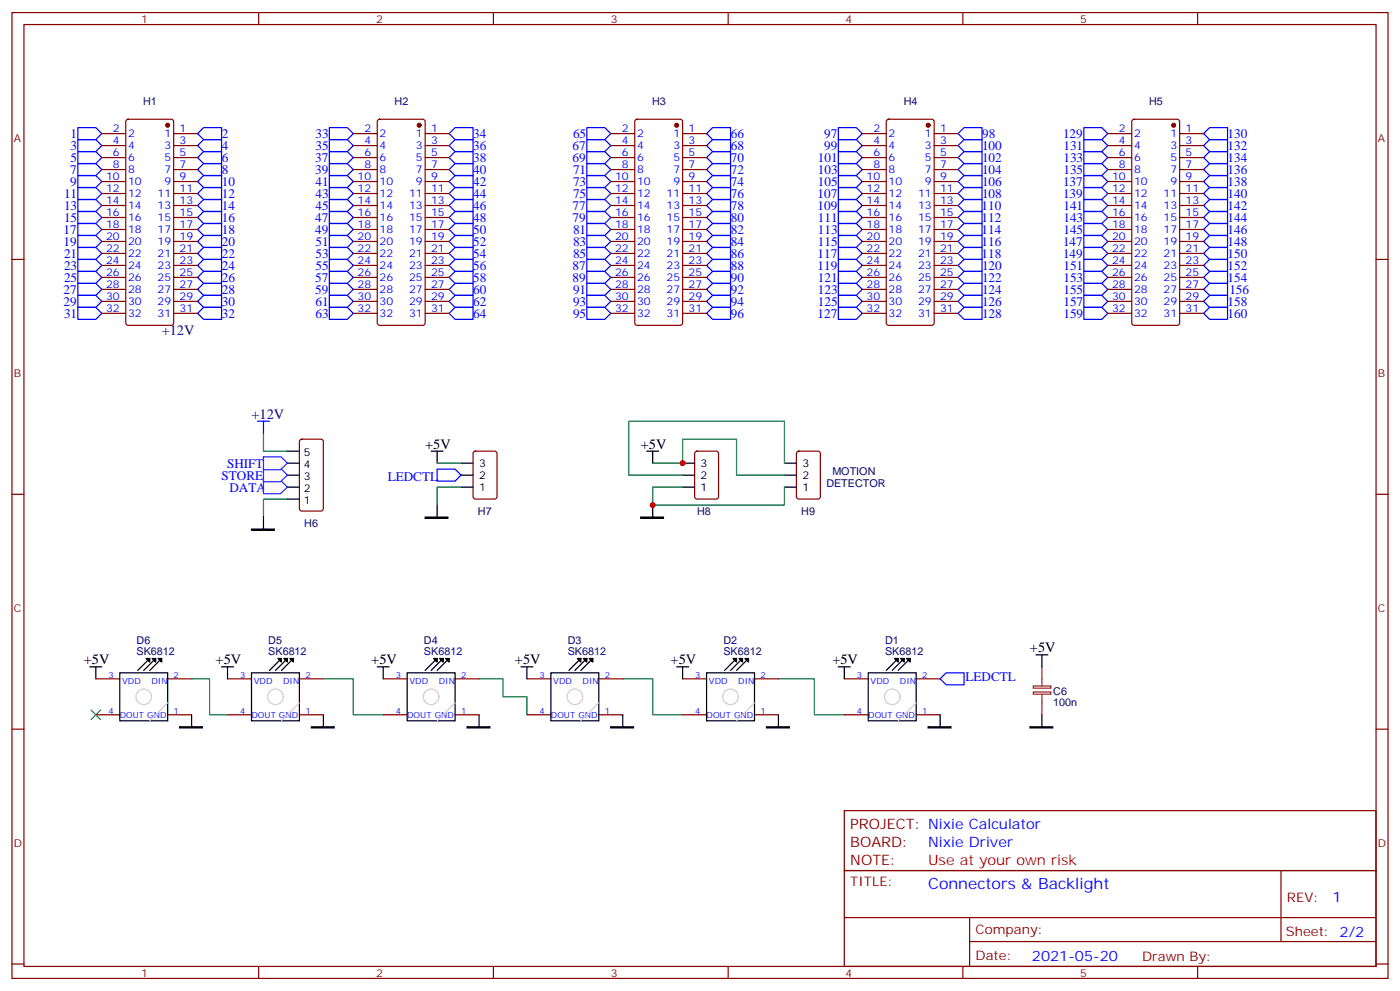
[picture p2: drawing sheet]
<svg xmlns="http://www.w3.org/2000/svg" width="412mm" height="292mm" viewBox="0 0 412 292" stroke-linecap="round" stroke-linejoin="round" font-family="sans-serif">
<g fill="none" stroke="#870000" stroke-width=".35">
<path d="M3.5 3.7h405.4v284.3h-405.4zM7.1 7.2h398.2v277.3h-398.2zM76.2 3.7v3.5M145.3 3.7v3.5M214.5 3.7v3.5M283.6 3.7v3.5M352.8 3.7v3.5M3.5 76.4h3.6M405.3 76.4h3.6M3.5 145.5h3.6M405.3 145.5h3.6M3.5 214.7h3.6"/>
<path d="M405.3 214.7h3.6M248.7 256.3h156.6v28.2h-156.6zM377.3 256.3v20.9M248.7 270.1h156.5M285.6 277.2h119.6M285.6 270.1v14.2M3.5 283.8h3.6M76.2 284.5v3.5M145.3 284.5v3.5M214.5 284.5v3.5M283.6 284.5v3.5M352.8 284.5v3.5"/>
<path d="M405.3 283.8h3.6"/>
</g>
<g fill="none" stroke="#00f" stroke-width=".35">
<path d="M22.9 37.6h5.3l1.8 1.7-1.8 1.8h-5.3zM58.2 39.3l1.8-1.7h5.3v3.5h-5.3zM97 37.6h5.3l1.8 1.7-1.8 1.8h-5.3zM132.3 39.3l1.8-1.7h5.2v3.5h-5.2zM172.9 37.6h5.3l1.7 1.7-1.7 1.8h-5.3zM208.1 39.3l1.8-1.7h5.3v3.5h-5.3zM246.9 37.6h5.3l1.8 1.7-1.8 1.8h-5.3zM282.2 39.3l1.8-1.7h5.3v3.5h-5.3zM319.3 37.6h5.3l1.7 1.7-1.7 1.8h-5.3zM354.5 39.3l1.8-1.7h5.3v3.5h-5.3zM22.9 58.7h5.3l1.8 1.8-1.8 1.8h-5.3zM22.9 55.2h5.3l1.8 1.8-1.8 1.7h-5.3z"/>
<path d="M22.9 51.7h5.3l1.8 1.7-1.8 1.8h-5.3zM22.9 48.2h5.3l1.8 1.7-1.8 1.8h-5.3zM22.9 44.6h5.3l1.8 1.8-1.8 1.8h-5.3zM22.9 41.1h5.3l1.8 1.8-1.8 1.7h-5.3zM58.2 57l1.8-1.8h5.3v3.5h-5.3zM58.2 53.4l1.8-1.7h5.3v3.5h-5.3zM58.2 49.9l1.8-1.7h5.3v3.5h-5.3zM58.2 46.4l1.8-1.8h5.3v3.6h-5.3zM58.2 42.9l1.8-1.8h5.3v3.5h-5.3zM97 58.7h5.3l1.8 1.8-1.8 1.8h-5.3zM97 55.2h5.3l1.8 1.8-1.8 1.7h-5.3zM97 51.7h5.3l1.8 1.7-1.8 1.8h-5.3z"/>
<path d="M97 48.2h5.3l1.8 1.7-1.8 1.8h-5.3zM97 44.6h5.3l1.8 1.8-1.8 1.8h-5.3zM97 41.1h5.3l1.8 1.8-1.8 1.7h-5.3zM132.3 57l1.8-1.8h5.2v3.5h-5.2zM132.3 53.4l1.8-1.7h5.2v3.5h-5.2zM132.3 49.9l1.8-1.7h5.2v3.5h-5.2zM132.3 46.4l1.8-1.8h5.2v3.6h-5.2zM132.3 42.9l1.8-1.8h5.2v3.5h-5.2zM172.9 58.7h5.3l1.7 1.8-1.7 1.8h-5.3zM172.9 55.2h5.3l1.7 1.8-1.7 1.7h-5.3zM172.9 51.7h5.3l1.7 1.7-1.7 1.8h-5.3zM172.9 48.2h5.3l1.7 1.7-1.7 1.8h-5.3z"/>
<path d="M172.9 44.6h5.3l1.7 1.8-1.7 1.8h-5.3zM172.9 41.1h5.3l1.7 1.8-1.7 1.7h-5.3zM208.1 57l1.8-1.8h5.3v3.5h-5.3zM208.1 53.4l1.8-1.7h5.3v3.5h-5.3zM208.1 49.9l1.8-1.7h5.3v3.5h-5.3zM208.1 46.4l1.8-1.8h5.3v3.6h-5.3zM208.1 42.9l1.8-1.8h5.3v3.5h-5.3zM246.9 58.7h5.3l1.8 1.8-1.8 1.8h-5.3zM246.9 55.2h5.3l1.8 1.8-1.8 1.7h-5.3zM246.9 51.7h5.3l1.8 1.7-1.8 1.8h-5.3zM246.9 48.2h5.3l1.8 1.7-1.8 1.8h-5.3zM246.9 44.6h5.3l1.8 1.8-1.8 1.8h-5.3z"/>
<path d="M246.9 41.1h5.3l1.8 1.8-1.8 1.7h-5.3zM282.2 57l1.8-1.8h5.3v3.5h-5.3zM282.2 53.4l1.8-1.7h5.3v3.5h-5.3zM282.2 49.9l1.8-1.7h5.3v3.5h-5.3zM282.2 46.4l1.8-1.8h5.3v3.6h-5.3zM282.2 42.9l1.8-1.8h5.3v3.5h-5.3zM319.3 58.7h5.3l1.7 1.8-1.7 1.8h-5.3zM319.3 55.2h5.3l1.7 1.8-1.7 1.7h-5.3zM319.3 51.7h5.3l1.7 1.7-1.7 1.8h-5.3zM319.3 48.2h5.3l1.7 1.7-1.7 1.8h-5.3zM319.3 44.6h5.3l1.7 1.8-1.7 1.8h-5.3zM319.3 41.1h5.3l1.7 1.8-1.7 1.7h-5.3z"/>
<path d="M354.5 57l1.8-1.8h5.3v3.5h-5.3zM354.5 53.4l1.8-1.7h5.3v3.5h-5.3zM354.5 49.9l1.8-1.7h5.3v3.5h-5.3zM354.5 46.4l1.8-1.8h5.3v3.6h-5.3zM354.5 42.9l1.8-1.8h5.3v3.5h-5.3zM22.9 79.9h5.3l1.8 1.8-1.8 1.7h-5.3zM22.9 76.4h5.3l1.8 1.7-1.8 1.8h-5.3zM22.9 72.8h5.3l1.8 1.8-1.8 1.8h-5.3zM22.9 69.3h5.3l1.8 1.8-1.8 1.7h-5.3zM22.9 65.8h5.3l1.8 1.8-1.8 1.7h-5.3zM22.9 62.3h5.3l1.8 1.7-1.8 1.8h-5.3zM58.2 78.1l1.8-1.7h5.3v3.5h-5.3z"/>
<path d="M58.2 74.6l1.8-1.8h5.3v3.6h-5.3zM58.2 71.1l1.8-1.8h5.3v3.5h-5.3zM58.2 67.6l1.8-1.8h5.3v3.5h-5.3zM58.2 64l1.8-1.7h5.3v3.5h-5.3zM58.2 60.5l1.8-1.8h5.3v3.6h-5.3zM97 79.9h5.3l1.8 1.8-1.8 1.7h-5.3zM97 76.4h5.3l1.8 1.7-1.8 1.8h-5.3zM97 72.8h5.3l1.8 1.8-1.8 1.8h-5.3zM97 69.3h5.3l1.8 1.8-1.8 1.7h-5.3zM97 65.8h5.3l1.8 1.8-1.8 1.7h-5.3zM97 62.3h5.3l1.8 1.7-1.8 1.8h-5.3zM132.3 78.1l1.8-1.7h5.2v3.5h-5.2z"/>
<path d="M132.3 74.6l1.8-1.8h5.2v3.6h-5.2zM132.3 67.6l1.8-1.8h5.2v3.5h-5.2zM132.3 64l1.8-1.7h5.2v3.5h-5.2zM132.3 60.5l1.8-1.8h5.2v3.6h-5.2zM134.1 69.3h5.2v3.5h-5.2l-1.8-1.7zM172.9 79.9h5.3l1.7 1.8-1.7 1.7h-5.3zM172.9 76.4h5.3l1.7 1.7-1.7 1.8h-5.3zM172.9 72.8h5.3l1.7 1.8-1.7 1.8h-5.3zM172.9 69.3h5.3l1.7 1.8-1.7 1.7h-5.3zM172.9 65.8h5.3l1.7 1.8-1.7 1.7h-5.3zM172.9 62.3h5.3l1.7 1.7-1.7 1.8h-5.3zM208.1 78.1l1.8-1.7h5.3v3.5h-5.3z"/>
<path d="M208.1 74.6l1.8-1.8h5.3v3.6h-5.3zM208.1 71.1l1.8-1.8h5.3v3.5h-5.3zM208.1 67.6l1.8-1.8h5.3v3.5h-5.3zM208.1 64l1.8-1.7h5.3v3.5h-5.3zM208.1 60.5l1.8-1.8h5.3v3.6h-5.3zM246.9 79.9h5.3l1.8 1.8-1.8 1.7h-5.3zM246.9 76.4h5.3l1.8 1.7-1.8 1.8h-5.3zM246.9 72.8h5.3l1.8 1.8-1.8 1.8h-5.3zM246.9 69.3h5.3l1.8 1.8-1.8 1.7h-5.3zM246.9 65.8h5.3l1.8 1.8-1.8 1.7h-5.3zM246.9 62.3h5.3l1.8 1.7-1.8 1.8h-5.3zM282.2 78.1l1.8-1.7h5.3v3.5h-5.3z"/>
<path d="M282.2 74.6l1.8-1.8h5.3v3.6h-5.3zM282.2 71.1l1.8-1.8h5.3v3.5h-5.3zM282.2 67.6l1.8-1.8h5.3v3.5h-5.3zM282.2 64l1.8-1.7h5.3v3.5h-5.3zM282.2 60.5l1.8-1.8h5.3v3.6h-5.3zM319.3 79.9h5.3l1.7 1.8-1.7 1.7h-5.3zM319.3 76.4h5.3l1.7 1.7-1.7 1.8h-5.3zM319.3 72.8h5.3l1.7 1.8-1.7 1.8h-5.3zM319.3 69.3h5.3l1.7 1.8-1.7 1.7h-5.3zM319.3 65.8h5.3l1.7 1.8-1.7 1.7h-5.3zM319.3 62.3h5.3l1.7 1.7-1.7 1.8h-5.3zM354.5 78.1l1.8-1.7h5.3v3.5h-5.3z"/>
<path d="M354.5 74.6l1.8-1.8h5.3v3.6h-5.3zM354.5 71.1l1.8-1.8h5.3v3.5h-5.3zM354.5 67.6l1.8-1.8h5.3v3.5h-5.3zM354.5 64l1.8-1.7h5.3v3.5h-5.3zM354.5 60.5l1.8-1.8h5.3v3.6h-5.3zM22.9 90.5h5.3l1.8 1.8-1.8 1.7h-5.3zM22.9 87h5.3l1.8 1.7-1.8 1.8h-5.3zM22.9 83.4h5.3l1.8 1.8-1.8 1.8h-5.3zM58.2 92.3l1.8-1.8h5.3v3.5h-5.3zM58.2 85.2l1.8-1.8h5.3v3.6h-5.3zM58.2 81.7l1.8-1.8h5.3v3.5h-5.3zM60 87h5.3v3.5h-5.3l-1.8-1.8z"/>
<path d="M97 90.5h5.3l1.8 1.8-1.8 1.7h-5.3zM97 87h5.3l1.8 1.7-1.8 1.8h-5.3zM97 83.4h5.3l1.8 1.8-1.8 1.8h-5.3zM132.3 92.3l1.8-1.8h5.2v3.5h-5.2zM132.3 85.2l1.8-1.8h5.2v3.6h-5.2zM132.3 81.7l1.8-1.8h5.2v3.5h-5.2zM134.1 87h5.2v3.5h-5.2l-1.8-1.8zM172.9 90.5h5.3l1.7 1.8-1.7 1.7h-5.3zM172.9 87h5.3l1.7 1.7-1.7 1.8h-5.3zM172.9 83.4h5.3l1.7 1.8-1.7 1.8h-5.3zM208.1 92.3l1.8-1.8h5.3v3.5h-5.3zM208.1 88.7l1.8-1.7h5.3v3.5h-5.3z"/>
<path d="M208.1 85.2l1.8-1.8h5.3v3.6h-5.3zM208.1 81.7l1.8-1.8h5.3v3.5h-5.3zM246.9 90.5h5.3l1.8 1.8-1.8 1.7h-5.3zM246.9 87h5.3l1.8 1.7-1.8 1.8h-5.3zM246.9 83.4h5.3l1.8 1.8-1.8 1.8h-5.3zM282.2 92.3l1.8-1.8h5.3v3.5h-5.3zM282.2 88.7l1.8-1.7h5.3v3.5h-5.3zM282.2 85.2l1.8-1.8h5.3v3.6h-5.3zM282.2 81.7l1.8-1.8h5.3v3.5h-5.3zM319.3 83.4h5.3l1.7 1.8-1.7 1.8h-5.3zM354.5 81.7l1.8-1.8h5.3v3.5h-5.3z"/>
</g>
<g fill="#fff7f7" stroke="#420aff" stroke-width=".35">
<path d="M77.5 141.6h5.3l1.9 1.8-2.1 1.9h-5z"/>
<path d="M77.5 138h5.3l1.9 1.9-2.1 1.9h-5z"/>
<path d="M77.5 134.5h5.3l1.9 1.8-2.1 2h-5z"/>
</g>
<path d="M77.6 127.5v5.3h7.1M128.8 136.3h7M192.3 136.3h8.8v-7h15.9v10.6h14.1M231.1 136.3v-12.3h-45.9v15.9h15.9M84.7 146.9h-7.1v5.3M135.8 143.4h-7v5.3M201.1 143.4h-8.8v5.3h38.8v-5.3M56.4 199.8h5.3v10.6h5.3M95.2 199.8h8.9v10.6h8.8M141.1 199.8h7.1v5.3h7v5.3M183.4 199.8h8.9v10.6h8.8M229.3 199.8h10.6v10.6h8.8" fill="none" stroke="#008700" stroke-width=".35"/>
<path d="M74.1 155.8h6.7v.3h-6.7zM125.2 152.2h6.7v.4h-6.7zM188.7 152.2h6.7v.4h-6.7zM52.9 214h6.7v.3h-6.7zM91.7 214h6.7v.3h-6.7zM137.6 214h6.7v.3h-6.7zM179.9 214h6.7v.3h-6.7zM225.8 214h6.7v.3h-6.7zM273.4 214h6.7v.3h-6.7zM303.4 214h6.7v.3h-6.7z" fill="#000" stroke="#000" stroke-width=".35"/>
<g fill="none" stroke="#000" stroke-width=".35">
<path d="M84.7 136.3h3.5M84.7 139.9h3.5M84.7 132.8h3.5M127 132.8h3.5M128.8 132.8v3.5M135.8 136.3h3.5M135.8 139.9h3.5M190.5 132.8h3.5M192.3 132.8v3.5M201.1 136.3h3.5M201.1 139.9h3.5M231.1 136.3h3.5"/>
<path d="M231.1 139.9h3.5M77.6 152.2v3.6M84.7 143.4h3.5M84.7 146.9h3.5M128.8 148.7v3.5M135.8 143.4h3.5M192.3 148.7v3.5M201.1 143.4h3.5M231.1 143.4h3.5M26.5 196.3h3.5M28.2 196.3v3.5M35.3 198.1h14.1v14.1h-14.1z"/>
<path d="M43.4 193.9l.3 .7 .4-.7h-1.1l1.1 1v-1l-3.5 3.5M45.2 193.9l.3 .7 .4-.7h-1.1l1.1 1v-1l-3.6 3.5M46.9 193.9l.4 .7 .3-.7h-1l1 1v-1l-3.5 3.5M65.3 196.3h3.5M67 196.3v3.5M74.1 198.1h14.1v14.1h-14.1zM82.2 193.9l.3 .7 .4-.7h-1.1l1.1 1v-1l-3.5 3.5M84 193.9l.3 .7 .4-.7h-1.1l1.1 1v-1l-3.6 3.5M85.7 193.9l.4 .7 .3-.7h-1l1 1v-1l-3.5 3.5M111.1 196.3h3.6M112.9 196.3v3.5M119.9 198.1h14.2v14.1h-14.2z"/>
<path d="M128.1 193.9l.3 .7 .4-.7h-1.1l1.1 1v-1l-3.6 3.5M129.8 193.9l.4 .7 .3-.7h-1l1 1v-1l-3.5 3.5M131.6 193.9l.3 .7 .4-.7h-1.1l1.1 1v-1l-3.5 3.5M153.5 196.3h3.5M155.2 196.3v3.5M162.3 198.1h14.1v14.1h-14.1zM170.4 193.9l.3 .7 .4-.7h-1.1l1.1 1v-1l-3.5 3.5M172.2 193.9l.3 .7 .4-.7h-1.1l1.1 1v-1l-3.6 3.5M173.9 193.9l.4 .7 .3-.7h-1l1 1v-1l-3.5 3.5M199.3 196.3h3.5M201.1 196.3v3.5M208.1 198.1h14.1v14.1h-14.1z"/>
<path d="M216.3 193.9l.3 .7 .4-.7h-1.1l1.1 1v-1l-3.6 3.5M218 193.9l.4 .7 .3-.7h-1l1 1v-1l-3.5 3.5M219.8 193.9l.3 .7 .4-.7h-1.1l1.1 1v-1l-3.5 3.5M246.9 196.3h3.6M248.7 196.3v3.5M255.8 198.1h14.1v14.1h-14.1zM263.9 193.9l.3 .7 .4-.7h-1.1l1.1 1v-1l-3.5 3.5M265.6 193.9l.4 .7 .3-.7h-1l1 1v-1l-3.5 3.5M267.4 193.9l.4 .7 .3-.7h-1l1 1v-1l-3.5 3.5M305.2 192.8h3.5M306.9 192.8v3.5M56.4 210.4v3.6"/>
<path d="M95.2 210.4v3.6M141.1 210.4v3.6M183.4 210.4v3.6M229.3 210.4v3.6M276.9 210.4v3.6M306.9 210.4v3.6"/>
</g>
<path d="M319.3 87h5.3l1.7 1.7-1.7 1.8h-5.3zM319.3 90.5h5.3l1.7 1.8-1.7 1.7h-5.3zM354.5 85.2l1.8-1.8h5.3v3.6h-5.3zM354.5 88.7l1.8-1.7h5.3v3.5h-5.3zM354.5 92.3l1.8-1.8h5.3v3.5h-5.3zM75.8 124h3.6M77.6 124v3.5M128.8 138.1h5.3l1.7 1.8-1.7 1.7h-5.3zM278.7 198.1h5.3v3.5h-5.3l-1.8-1.8z" fill="none" stroke="#00f" stroke-width=".35"/>
<g fill="#870000" stroke="#870000" stroke-width=".35">
<circle cx="345.7" cy="36.9" r=".53"/>
<circle cx="273.4" cy="36.9" r=".53"/>
<circle cx="199.3" cy="36.9" r=".53"/>
<circle cx="49.4" cy="36.9" r=".53"/>
<circle cx="123.5" cy="36.9" r=".53"/>
</g>
<g fill="none" stroke="#870000" stroke-width=".35">
<path d="M30 39.3h7M37.3 35.3l.4-.2h12.7l.7 .4 .1 59.6-.3 .5-.5 .2h-12.7l-.5-.3-.2-.4v-59.3zM51.2 39.3h7M104.1 39.3h7M111.4 35.3l.4-.2h12.7l.7 .4v59.6l-.2 .5-.5 .2h-12.7l-.5-.3-.2-.4v-59.3zM125.2 39.3h7.1M179.9 39.3h7.1M187.2 35.3l.5-.2h12.7l.6 .4 .1 59.6-.3 .5-.4 .2h-12.7l-.5-.3-.2-.4v-59.3zM201.1 39.3h7M254 39.3h7.1M261.3 35.3l.5-.2h12.7l.6 .4 .1 59.6-.3 .5-.4 .2h-12.7l-.5-.3-.2-.4v-59.3zM275.2 39.3h7"/>
<path d="M326.3 39.3h7.1M333.6 35.3l.5-.2h12.7l.6 .4 .1 59.6-.2 .5-.5 .2h-12.7l-.5-.3-.2-.4v-59.3zM347.5 39.3h7M30 42.9h7M30 46.4h7M30 49.9h7M30 53.4h7M30 57h7M51.2 42.9h7M51.2 46.4h7M51.2 49.9h7M51.2 53.4h7"/>
<path d="M51.2 57h7M104.1 42.9h7M104.1 46.4h7M104.1 49.9h7M104.1 53.4h7M104.1 57h7M125.2 42.9h7.1M125.2 46.4h7.1M125.2 49.9h7.1M125.2 53.4h7.1M125.2 57h7.1M179.9 42.9h7.1"/>
<path d="M179.9 46.4h7.1M179.9 49.9h7.1M179.9 53.4h7.1M179.9 57h7.1M201.1 42.9h7M201.1 46.4h7M201.1 49.9h7M201.1 53.4h7M201.1 57h7M254 42.9h7.1M254 46.4h7.1M254 49.9h7.1"/>
<path d="M254 53.4h7.1M254 57h7.1M275.2 42.9h7M275.2 46.4h7M275.2 49.9h7M275.2 53.4h7M275.2 57h7M326.3 42.9h7.1M326.3 46.4h7.1M326.3 49.9h7.1M326.3 53.4h7.1M326.3 57h7.1"/>
<path d="M347.5 42.9h7M347.5 46.4h7M347.5 49.9h7M347.5 53.4h7M347.5 57h7M30 60.5h7M30 64h7M30 67.6h7M30 71.1h7M30 74.6h7M30 78.1h7M51.2 60.5h7"/>
<path d="M51.2 64h7M51.2 67.6h7M51.2 71.1h7M51.2 74.6h7M51.2 78.1h7M104.1 60.5h7M104.1 64h7M104.1 67.6h7M104.1 71.1h7M104.1 74.6h7M104.1 78.1h7M125.2 60.5h7.1"/>
<path d="M125.2 64h7.1M125.2 67.6h7.1M125.2 71.1h7.1M125.2 74.6h7.1M125.2 78.1h7.1M179.9 60.5h7.1M179.9 64h7.1M179.9 67.6h7.1M179.9 71.1h7.1M179.9 74.6h7.1M179.9 78.1h7.1M201.1 60.5h7"/>
<path d="M201.1 64h7M201.1 67.6h7M201.1 71.1h7M201.1 74.6h7M201.1 78.1h7M254 60.5h7.1M254 64h7.1M254 67.6h7.1M254 71.1h7.1M254 74.6h7.1M254 78.1h7.1M275.2 60.5h7"/>
<path d="M275.2 64h7M275.2 67.6h7M275.2 71.1h7M275.2 74.6h7M275.2 78.1h7M326.3 60.5h7.1M326.3 64h7.1M326.3 67.6h7.1M326.3 71.1h7.1M326.3 74.6h7.1M326.3 78.1h7.1M347.5 60.5h7"/>
<path d="M347.5 64h7M347.5 67.6h7M347.5 71.1h7M347.5 74.6h7M347.5 78.1h7M30 81.7h7M30 85.2h7M30 88.7h7M30 92.3h7M51.2 81.7h7M51.2 85.2h7M51.2 88.7h7"/>
<path d="M51.2 92.3h7M104.1 81.7h7M104.1 85.2h7M104.1 88.7h7M104.1 92.3h7M125.2 81.7h7.1M125.2 85.2h7.1M125.2 88.7h7.1M125.2 92.3h7.1M179.9 81.7h7.1M179.9 85.2h7.1M179.9 88.7h7.1"/>
<path d="M179.9 92.3h7.1M201.1 81.7h7M201.1 85.2h7M201.1 88.7h7M201.1 92.3h7M254 81.7h7.1M254 85.2h7.1M254 88.7h7.1M254 92.3h7.1M275.2 81.7h7M275.2 85.2h7M275.2 88.7h7"/>
<path d="M275.2 92.3h7M326.3 81.7h7.1M326.3 85.2h7.1M326.3 88.7h7.1M326.3 92.3h7.1M347.5 81.7h7M347.5 85.2h7M347.5 88.7h7M347.5 92.3h7M88.4 129.5l.5-.2h5.6l.7 .4v20.1l-.4 .6-5.9 .1-.7-.5v-20zM139.6 133l.5-.2h5.6l.6 .5 .1 12.9-.5 .7h-5.8l-.7-.4-.1-13zM204.8 133l.5-.2h5.7l.6 .5 .1 12.9-.5 .7h-5.9l-.6-.4-.1-13z"/>
<path d="M234.8 133l.5-.2h5.6l.7 .5 .1 12.9-.5 .7h-5.9l-.6-.4-.1-13zM28.2 199.8h7.1M49.4 199.8h7M67 199.8h7.1M88.2 199.8h7M112.9 199.8h7M134.1 199.8h7M155.2 199.8h7.1M176.4 199.8h7M201.1 199.8h7M222.2 199.8h7.1M248.7 199.8h7.1"/>
<path d="M269.9 199.8h7M28.2 210.4h7.1M49.4 210.4h7M67 210.4h7.1M88.2 210.4h7M112.9 210.4h7M134.1 210.4h7M155.2 210.4h7.1M176.4 210.4h7M201.1 210.4h7M222.2 210.4h7.1M248.7 210.4h7.1"/>
<path d="M269.9 210.4h7M248.7 238.7h156.6v17.6h-156.6z"/>
</g>
<g fill="none" stroke="#ccc" stroke-width=".35">
<path d="M49.4 206.9l-5.3 5.3M88.2 206.9l-5.3 5.3M134.1 206.9l-5.3 5.3M176.4 206.9l-5.3 5.3M222.2 206.9l-5.2 5.3M269.9 206.9l-5.3 5.3"/>
<circle cx="42.3" cy="205.1" r="2.29"/>
<circle cx="81.1" cy="205.1" r="2.29"/>
<circle cx="127" cy="205.1" r="2.29"/>
<circle cx="169.3" cy="205.1" r="2.29"/>
<circle cx="215.2" cy="205.1" r="2.29"/>
<circle cx="262.8" cy="205.1" r="2.29"/>
</g>
<path d="M26.8 209l2.8 2.8M29.6 209l-2.8 2.8" fill="none" stroke="#3c3" stroke-width=".35"/>
<path d="M306.9 196.3v5.7M304.4 203.7h5.2v.7h-5.2zM304.4 202h5.2v.6h-5.2zM306.9 204.4v6" fill="none" stroke="#8c2424" stroke-width=".35"/>
<g fill="#c00">
<circle cx="192.3" cy="148.7" r=".88"/>
<circle cx="201.1" cy="136.3" r=".88"/>
</g>
<text font-size="4.6" fill="#00f" x="273.4" y="261.6">Connectors &amp; Backlight</text>
<g font-size="4.2" fill="#000080">
<text x="47.6" y="98.6">+12V</text>
<text x="74.1" y="123.3">+12V</text>
</g>
<g font-size="4.2">
<text x="125.2" y="132.1">+5V</text>
<text x="188.7" y="132.1">+5V</text>
<text x="24.7" y="195.6">+5V</text>
<text x="63.5" y="195.6">+5V</text>
<text x="109.4" y="195.6">+5V</text>
<text x="151.7" y="195.6">+5V</text>
<text x="197.6" y="195.6">+5V</text>
<text x="245.2" y="195.6">+5V</text>
<text x="303.4" y="192.1">+5V</text>
</g>
<g font-size="4.2" fill="#800">
<text x="250.5" y="243.9">PROJECT: Nixie Calculator</text>
<text x="250.5" y="249.2">BOARD:</text>
<text x="250.5" y="254.5">NOTE:</text>
</g>
<g font-size="4.2" fill="#00f">
<text x="273.4" y="249.2">Nixie Driver</text>
<text x="392.5" y="265.6">1</text>
<text x="304" y="282.9">2021-05-20</text>
</g>
<text font-size="4.2" fill="#f00" x="273.4" y="254.5">Use at your own risk</text>
<g font-size="3.9" fill="#00f">
<text x="20.8" y="40.6">1</text>
<text x="65.4" y="40.6">2</text>
<text x="93" y="40.6">33</text>
<text x="139.4" y="40.6">34</text>
<text x="168.8" y="40.6">65</text>
<text x="215.3" y="40.6">66</text>
<text x="242.8" y="40.6">97</text>
<text x="289.3" y="40.6">98</text>
<text x="313.1" y="40.6">129</text>
<text x="361.6" y="40.6">130</text>
<text x="20.8" y="47.6">5</text>
<text x="20.8" y="44.1">3</text>
<text x="65.4" y="47.6">6</text>
<text x="65.4" y="44.1">4</text>
<text x="92.8" y="47.6">37</text>
<text x="93" y="44.1">35</text>
<text x="139.4" y="47.6">38</text>
<text x="139.4" y="44.1">36</text>
<text x="168.7" y="47.6">69</text>
<text x="168.7" y="44.1">67</text>
<text x="215.3" y="47.6">70</text>
<text x="215.3" y="44.1">68</text>
<text x="240.9" y="47.6">101</text>
<text x="242.8" y="44.1">99</text>
<text x="289.3" y="44.1">100</text>
<text x="289.3" y="47.6">102</text>
<text x="313.3" y="47.6">133</text>
<text x="313.3" y="44.1">131</text>
<text x="361.6" y="47.6">134</text>
<text x="361.6" y="44.1">132</text>
<text x="20.7" y="51.2">7</text>
<text x="65.4" y="51.2">8</text>
<text x="92.8" y="51.2">39</text>
<text x="139.4" y="51.2">40</text>
<text x="168.8" y="51.2">71</text>
<text x="215.3" y="51.2">72</text>
<text x="240.9" y="51.2">103</text>
<text x="289.3" y="51.2">104</text>
<text x="313.3" y="51.2">135</text>
<text x="361.6" y="51.2">136</text>
<text x="18.9" y="58.2">11</text>
<text x="20.7" y="54.7">9</text>
<text x="65.3" y="58.2">12</text>
<text x="65.3" y="54.7">10</text>
<text x="93" y="58.2">43</text>
<text x="93" y="54.7">41</text>
<text x="139.4" y="58.2">44</text>
<text x="139.4" y="54.7">42</text>
<text x="168.8" y="58.2">75</text>
<text x="168.8" y="54.7">73</text>
<text x="215.3" y="58.2">76</text>
<text x="215.3" y="54.7">74</text>
<text x="240.8" y="58.2">107</text>
<text x="240.9" y="54.7">105</text>
<text x="289.3" y="58.2">108</text>
<text x="289.3" y="54.7">106</text>
<text x="313.1" y="54.7">137</text>
<text x="313.1" y="58.2">139</text>
<text x="361.6" y="58.2">140</text>
<text x="361.6" y="54.7">138</text>
<text x="18.9" y="65.3">15</text>
<text x="18.9" y="61.8">13</text>
<text x="65.3" y="65.3">16</text>
<text x="65.3" y="61.8">14</text>
<text x="92.8" y="65.3">47</text>
<text x="93" y="61.8">45</text>
<text x="139.4" y="65.3">48</text>
<text x="139.4" y="61.8">46</text>
<text x="168.7" y="65.3">79</text>
<text x="168.7" y="61.8">77</text>
<text x="215.3" y="65.3">80</text>
<text x="215.3" y="61.8">78</text>
<text x="240.8" y="61.8">109</text>
<text x="240.9" y="65.3">111</text>
<text x="289.1" y="65.3">112</text>
<text x="289.1" y="61.8">110</text>
<text x="313.3" y="65.3">143</text>
<text x="313.3" y="61.8">141</text>
<text x="361.6" y="65.3">144</text>
<text x="361.6" y="61.8">142</text>
<text x="18.7" y="68.8">17</text>
<text x="65.3" y="68.8">18</text>
<text x="92.8" y="68.8">49</text>
<text x="139.4" y="68.8">50</text>
<text x="168.8" y="68.8">81</text>
<text x="215.3" y="68.8">82</text>
<text x="240.9" y="68.8">113</text>
<text x="289.1" y="68.8">114</text>
<text x="313.3" y="68.8">145</text>
<text x="361.6" y="68.8">146</text>
<text x="18.7" y="72.3">19</text>
<text x="18.9" y="75.9">21</text>
<text x="65.3" y="75.9">22</text>
<text x="65.3" y="72.3">20</text>
<text x="93" y="75.9">53</text>
<text x="93" y="72.3">51</text>
<text x="139.4" y="75.9">54</text>
<text x="139.4" y="72.3">52</text>
<text x="168.8" y="75.9">85</text>
<text x="168.8" y="72.3">83</text>
<text x="215.3" y="75.9">86</text>
<text x="215.3" y="72.3">84</text>
<text x="240.8" y="75.9">117</text>
<text x="240.9" y="72.3">115</text>
<text x="289.1" y="75.9">118</text>
<text x="289.1" y="72.3">116</text>
<text x="313.1" y="72.3">147</text>
<text x="313.1" y="75.9">149</text>
<text x="361.6" y="75.9">150</text>
<text x="361.6" y="72.3">148</text>
<text x="18.9" y="82.9">25</text>
<text x="18.9" y="79.4">23</text>
<text x="65.3" y="82.9">26</text>
<text x="65.3" y="79.4">24</text>
<text x="92.8" y="82.9">57</text>
<text x="93" y="79.4">55</text>
<text x="139.4" y="82.9">58</text>
<text x="139.4" y="79.4">56</text>
<text x="168.7" y="82.9">89</text>
<text x="168.7" y="79.4">87</text>
<text x="215.3" y="82.9">90</text>
<text x="215.3" y="79.4">88</text>
<text x="240.8" y="79.4">119</text>
<text x="240.9" y="82.9">121</text>
<text x="289.3" y="82.9">122</text>
<text x="289.3" y="79.4">120</text>
<text x="313.3" y="82.9">153</text>
<text x="313.3" y="79.4">151</text>
<text x="361.6" y="82.9">154</text>
<text x="361.6" y="79.4">152</text>
<text x="18.7" y="90">29</text>
<text x="18.7" y="86.5">27</text>
<text x="65.3" y="90">30</text>
<text x="65.3" y="86.5">28</text>
<text x="92.8" y="86.5">59</text>
<text x="93" y="90">61</text>
<text x="139.4" y="90">62</text>
<text x="139.4" y="86.5">60</text>
<text x="168.8" y="90">93</text>
<text x="168.8" y="86.5">91</text>
<text x="215.3" y="90">94</text>
<text x="215.3" y="86.5">92</text>
<text x="240.9" y="90">125</text>
<text x="240.9" y="86.5">123</text>
<text x="289.3" y="90">126</text>
<text x="289.3" y="86.5">124</text>
<text x="313.3" y="86.5">155</text>
<text x="313.3" y="90">157</text>
<text x="361.6" y="90">158</text>
<text x="362.1" y="86.4">156</text>
<text x="18.9" y="93.5">31</text>
<text x="65.3" y="93.5">32</text>
<text x="93" y="93.5">63</text>
<text x="139.4" y="93.5">64</text>
<text x="168.8" y="93.5">95</text>
<text x="215.3" y="93.5">96</text>
<text x="240.8" y="93.5">127</text>
<text x="289.3" y="93.5">128</text>
<text x="313.3" y="93.5">159</text>
<text x="361.6" y="93.5">160</text>
<text x="66.9" y="137.7">SHIFT</text>
<text x="65.3" y="141.2">STORE</text>
<text x="114.2" y="141.6">LEDCTL</text>
<text x="67.6" y="144.7">DATA</text>
<text x="284.4" y="200.6">LEDCTL</text>
</g>
<g font-size="3.9" fill="#800">
<text x="250.5" y="260.9">TITLE:</text>
<text x="379.1" y="265.6">REV:</text>
<text x="287.4" y="275.1">Company:</text>
<text x="378.7" y="275.7">Sheet: 2/2</text>
<text x="287.4" y="282.8">Date:</text>
<text x="336.4" y="282.8">Drawn By:</text>
</g>
<g font-size="3.2" fill="#800">
<text x="41.6" y="6.7">1</text>
<text x="110.8" y="6.7">2</text>
<text x="179.9" y="6.7">3</text>
<text x="249.1" y="6.7">4</text>
<text x="318.2" y="6.7">5</text>
<text x="4.1" y="41.8">A</text>
<text x="405.9" y="41.8">A</text>
<text x="4.1" y="110.9">B</text>
<text x="405.9" y="110.9">B</text>
<text x="4.1" y="180.1">C</text>
<text x="405.9" y="180.1">C</text>
<text x="4.1" y="249.2">D</text>
<text x="405.9" y="249.2">D</text>
<text x="41.6" y="287.5">1</text>
<text x="110.8" y="287.5">2</text>
<text x="179.9" y="287.5">3</text>
<text x="249.1" y="287.5">4</text>
<text x="318.2" y="287.5">5</text>
</g>
<g font-size="3.2" fill="#000080">
<text x="42.1" y="30.8">H1</text>
<text x="116.2" y="30.8">H2</text>
<text x="192.1" y="30.8">H3</text>
<text x="266.2" y="30.8">H4</text>
<text x="338.5" y="30.8">H5</text>
<text x="243.4" y="143.4">DETECTOR</text>
<text x="245.2" y="139.9">MOTION</text>
<text x="89.6" y="155.2">H6</text>
<text x="140.8" y="151.6">H7</text>
<text x="205.4" y="151.6">H8</text>
<text x="236" y="151.6">H9</text>
<text x="40.2" y="189.6">D6</text>
<text x="79" y="189.6">D5</text>
<text x="124.9" y="189.6">D4</text>
<text x="167.2" y="189.6">D3</text>
<text x="213.1" y="189.6">D2</text>
<text x="260.7" y="189.6">D1</text>
<text x="40.2" y="192.8">SK6812</text>
<text x="79" y="192.8">SK6812</text>
<text x="124.9" y="192.8">SK6812</text>
<text x="167.2" y="192.8">SK6812</text>
<text x="213.1" y="192.8">SK6812</text>
<text x="260.7" y="192.8">SK6812</text>
<text x="310.3" y="207.7">100n</text>
<text x="310.3" y="204.5">C6</text>
</g>
<g font-size="3.2" fill="#00f">
<text x="33.3" y="39">2</text>
<text x="37.7" y="40.4">2</text>
<text x="48.4" y="40.4">1</text>
<text x="52.9" y="39">1</text>
<text x="107.3" y="39">2</text>
<text x="111.8" y="40.4">2</text>
<text x="122.5" y="40.4">1</text>
<text x="127" y="39">1</text>
<text x="183.2" y="39">2</text>
<text x="187.7" y="40.4">2</text>
<text x="198.4" y="40.4">1</text>
<text x="202.8" y="39">1</text>
<text x="257.3" y="39">2</text>
<text x="261.8" y="40.4">2</text>
<text x="272.4" y="40.4">1</text>
<text x="276.9" y="39">1</text>
<text x="329.6" y="39">2</text>
<text x="334.1" y="40.4">2</text>
<text x="344.8" y="40.4">1</text>
<text x="349.2" y="39">1</text>
<text x="33.3" y="42.5">4</text>
<text x="33.3" y="46">6</text>
<text x="37.7" y="43.9">4</text>
<text x="37.7" y="47.4">6</text>
<text x="48.4" y="43.9">3</text>
<text x="48.4" y="47.4">5</text>
<text x="52.9" y="42.5">3</text>
<text x="52.9" y="46">5</text>
<text x="107.3" y="42.5">4</text>
<text x="107.3" y="46">6</text>
<text x="111.8" y="43.9">4</text>
<text x="111.8" y="47.4">6</text>
<text x="122.5" y="43.9">3</text>
<text x="122.5" y="47.4">5</text>
<text x="127" y="42.5">3</text>
<text x="127" y="46">5</text>
<text x="183.2" y="42.5">4</text>
<text x="183.2" y="46">6</text>
<text x="187.7" y="43.9">4</text>
<text x="187.7" y="47.4">6</text>
<text x="198.4" y="43.9">3</text>
<text x="198.4" y="47.4">5</text>
<text x="202.8" y="42.5">3</text>
<text x="202.8" y="46">5</text>
<text x="257.3" y="42.5">4</text>
<text x="257.3" y="46">6</text>
<text x="261.8" y="43.9">4</text>
<text x="261.8" y="47.4">6</text>
<text x="272.4" y="43.9">3</text>
<text x="272.4" y="47.4">5</text>
<text x="276.9" y="42.5">3</text>
<text x="276.9" y="46">5</text>
<text x="329.6" y="42.5">4</text>
<text x="329.6" y="46">6</text>
<text x="334.1" y="43.9">4</text>
<text x="334.1" y="47.4">6</text>
<text x="344.8" y="43.9">3</text>
<text x="344.8" y="47.4">5</text>
<text x="349.2" y="42.5">3</text>
<text x="349.2" y="46">5</text>
<text x="31.2" y="53.1">10</text>
<text x="33.3" y="49.6">8</text>
<text x="37.7" y="51">8</text>
<text x="48.4" y="51">7</text>
<text x="52.9" y="49.6">7</text>
<text x="52.9" y="53.1">9</text>
<text x="105.3" y="53.1">10</text>
<text x="107.3" y="49.6">8</text>
<text x="111.8" y="51">8</text>
<text x="122.5" y="51">7</text>
<text x="127" y="49.6">7</text>
<text x="127" y="53.1">9</text>
<text x="181.2" y="53.1">10</text>
<text x="183.2" y="49.6">8</text>
<text x="187.7" y="51">8</text>
<text x="198.4" y="51">7</text>
<text x="202.8" y="49.6">7</text>
<text x="202.8" y="53.1">9</text>
<text x="255.3" y="53.1">10</text>
<text x="257.3" y="49.6">8</text>
<text x="261.8" y="51">8</text>
<text x="272.4" y="51">7</text>
<text x="276.9" y="49.6">7</text>
<text x="276.9" y="53.1">9</text>
<text x="327.6" y="53.1">10</text>
<text x="329.6" y="49.6">8</text>
<text x="334.1" y="51">8</text>
<text x="344.8" y="51">7</text>
<text x="349.2" y="49.6">7</text>
<text x="349.2" y="53.1">9</text>
<text x="31.2" y="56.6">12</text>
<text x="37.7" y="54.5">10</text>
<text x="37.7" y="58">12</text>
<text x="46.4" y="58">11</text>
<text x="48.4" y="54.5">9</text>
<text x="52.9" y="56.6">11</text>
<text x="105.3" y="56.6">12</text>
<text x="111.8" y="54.5">10</text>
<text x="111.8" y="58">12</text>
<text x="120.5" y="58">11</text>
<text x="122.5" y="54.5">9</text>
<text x="127" y="56.6">11</text>
<text x="181.2" y="56.6">12</text>
<text x="187.7" y="54.5">10</text>
<text x="187.7" y="58">12</text>
<text x="196.3" y="58">11</text>
<text x="198.4" y="54.5">9</text>
<text x="202.8" y="56.6">11</text>
<text x="255.3" y="56.6">12</text>
<text x="261.8" y="54.5">10</text>
<text x="261.8" y="58">12</text>
<text x="270.4" y="58">11</text>
<text x="272.4" y="54.5">9</text>
<text x="276.9" y="56.6">11</text>
<text x="327.6" y="56.6">12</text>
<text x="334.1" y="54.5">10</text>
<text x="334.1" y="58">12</text>
<text x="342.7" y="58">11</text>
<text x="344.8" y="54.5">9</text>
<text x="349.2" y="56.6">11</text>
<text x="31.2" y="60.1">14</text>
<text x="31.2" y="63.7">16</text>
<text x="37.7" y="61.6">14</text>
<text x="37.7" y="65.1">16</text>
<text x="46.4" y="61.6">13</text>
<text x="46.4" y="65.1">15</text>
<text x="52.9" y="60.1">13</text>
<text x="52.9" y="63.7">15</text>
<text x="105.3" y="60.1">14</text>
<text x="105.3" y="63.7">16</text>
<text x="111.8" y="61.6">14</text>
<text x="111.8" y="65.1">16</text>
<text x="120.5" y="61.6">13</text>
<text x="120.5" y="65.1">15</text>
<text x="127" y="60.1">13</text>
<text x="127" y="63.7">15</text>
<text x="181.2" y="60.1">14</text>
<text x="181.2" y="63.7">16</text>
<text x="187.7" y="61.6">14</text>
<text x="187.7" y="65.1">16</text>
<text x="196.3" y="61.6">13</text>
<text x="196.3" y="65.1">15</text>
<text x="202.8" y="60.1">13</text>
<text x="202.8" y="63.7">15</text>
<text x="255.3" y="60.1">14</text>
<text x="255.3" y="63.7">16</text>
<text x="261.8" y="61.6">14</text>
<text x="261.8" y="65.1">16</text>
<text x="270.4" y="61.6">13</text>
<text x="270.4" y="65.1">15</text>
<text x="276.9" y="60.1">13</text>
<text x="276.9" y="63.7">15</text>
<text x="327.6" y="60.1">14</text>
<text x="327.6" y="63.7">16</text>
<text x="334.1" y="61.6">14</text>
<text x="334.1" y="65.1">16</text>
<text x="342.7" y="61.6">13</text>
<text x="342.7" y="65.1">15</text>
<text x="349.2" y="60.1">13</text>
<text x="349.2" y="63.7">15</text>
<text x="31.2" y="67.2">18</text>
<text x="31.2" y="70.7">20</text>
<text x="37.7" y="68.6">18</text>
<text x="46.4" y="68.6">17</text>
<text x="52.9" y="67.2">17</text>
<text x="52.9" y="70.7">19</text>
<text x="105.3" y="67.2">18</text>
<text x="105.3" y="70.7">20</text>
<text x="111.8" y="68.6">18</text>
<text x="120.5" y="68.6">17</text>
<text x="127" y="67.2">17</text>
<text x="127" y="70.7">19</text>
<text x="181.2" y="67.2">18</text>
<text x="181.2" y="70.7">20</text>
<text x="187.7" y="68.6">18</text>
<text x="196.3" y="68.6">17</text>
<text x="202.8" y="67.2">17</text>
<text x="202.8" y="70.7">19</text>
<text x="255.3" y="67.2">18</text>
<text x="255.3" y="70.7">20</text>
<text x="261.8" y="68.6">18</text>
<text x="270.4" y="68.6">17</text>
<text x="276.9" y="67.2">17</text>
<text x="276.9" y="70.7">19</text>
<text x="327.6" y="67.2">18</text>
<text x="327.6" y="70.7">20</text>
<text x="334.1" y="68.6">18</text>
<text x="342.7" y="68.6">17</text>
<text x="349.2" y="67.2">17</text>
<text x="349.2" y="70.7">19</text>
<text x="31.2" y="74.3">22</text>
<text x="31.2" y="77.8">24</text>
<text x="37.7" y="72.1">20</text>
<text x="37.7" y="75.7">22</text>
<text x="46.4" y="72.1">19</text>
<text x="46.4" y="75.7">21</text>
<text x="52.9" y="74.3">21</text>
<text x="52.9" y="77.8">23</text>
<text x="105.3" y="74.3">22</text>
<text x="105.3" y="77.8">24</text>
<text x="111.8" y="72.1">20</text>
<text x="111.8" y="75.7">22</text>
<text x="120.5" y="72.1">19</text>
<text x="120.5" y="75.7">21</text>
<text x="127" y="74.3">21</text>
<text x="127" y="77.8">23</text>
<text x="181.2" y="74.3">22</text>
<text x="181.2" y="77.8">24</text>
<text x="187.7" y="72.1">20</text>
<text x="187.7" y="75.7">22</text>
<text x="196.3" y="72.1">19</text>
<text x="196.3" y="75.7">21</text>
<text x="202.8" y="74.3">21</text>
<text x="202.8" y="77.8">23</text>
<text x="255.3" y="74.3">22</text>
<text x="255.3" y="77.8">24</text>
<text x="261.8" y="72.1">20</text>
<text x="261.8" y="75.7">22</text>
<text x="270.4" y="72.1">19</text>
<text x="270.4" y="75.7">21</text>
<text x="276.9" y="74.3">21</text>
<text x="276.9" y="77.8">23</text>
<text x="327.6" y="74.3">22</text>
<text x="327.6" y="77.8">24</text>
<text x="334.1" y="72.1">20</text>
<text x="334.1" y="75.7">22</text>
<text x="342.7" y="72.1">19</text>
<text x="342.7" y="75.7">21</text>
<text x="349.2" y="74.3">21</text>
<text x="349.2" y="77.8">23</text>
<text x="31.2" y="81.3">26</text>
<text x="37.7" y="79.2">24</text>
<text x="37.7" y="82.7">26</text>
<text x="46.4" y="79.2">23</text>
<text x="46.4" y="82.7">25</text>
<text x="52.9" y="81.3">25</text>
<text x="105.3" y="81.3">26</text>
<text x="111.8" y="79.2">24</text>
<text x="111.8" y="82.7">26</text>
<text x="120.5" y="79.2">23</text>
<text x="120.5" y="82.7">25</text>
<text x="127" y="81.3">25</text>
<text x="181.2" y="81.3">26</text>
<text x="187.7" y="79.2">24</text>
<text x="187.7" y="82.7">26</text>
<text x="196.3" y="79.2">23</text>
<text x="196.3" y="82.7">25</text>
<text x="202.8" y="81.3">25</text>
<text x="255.3" y="81.3">26</text>
<text x="261.8" y="79.2">24</text>
<text x="261.8" y="82.7">26</text>
<text x="270.4" y="79.2">23</text>
<text x="270.4" y="82.7">25</text>
<text x="276.9" y="81.3">25</text>
<text x="327.6" y="81.3">26</text>
<text x="334.1" y="79.2">24</text>
<text x="334.1" y="82.7">26</text>
<text x="342.7" y="79.2">23</text>
<text x="342.7" y="82.7">25</text>
<text x="349.2" y="81.3">25</text>
<text x="31.2" y="84.8">28</text>
<text x="31.2" y="88.4">30</text>
<text x="37.7" y="86.3">28</text>
<text x="37.7" y="89.8">30</text>
<text x="46.4" y="86.3">27</text>
<text x="46.4" y="89.8">29</text>
<text x="52.9" y="84.8">27</text>
<text x="52.9" y="88.4">29</text>
<text x="105.3" y="84.8">28</text>
<text x="105.3" y="88.4">30</text>
<text x="111.8" y="86.3">28</text>
<text x="111.8" y="89.8">30</text>
<text x="120.5" y="86.3">27</text>
<text x="120.5" y="89.8">29</text>
<text x="127" y="84.8">27</text>
<text x="127" y="88.4">29</text>
<text x="181.2" y="84.8">28</text>
<text x="181.2" y="88.4">30</text>
<text x="187.7" y="86.3">28</text>
<text x="187.7" y="89.8">30</text>
<text x="196.3" y="86.3">27</text>
<text x="196.3" y="89.8">29</text>
<text x="202.8" y="84.8">27</text>
<text x="202.8" y="88.4">29</text>
<text x="255.3" y="84.8">28</text>
<text x="255.3" y="88.4">30</text>
<text x="261.8" y="86.3">28</text>
<text x="261.8" y="89.8">30</text>
<text x="270.4" y="86.3">27</text>
<text x="270.4" y="89.8">29</text>
<text x="276.9" y="84.8">27</text>
<text x="276.9" y="88.4">29</text>
<text x="327.6" y="84.8">28</text>
<text x="327.6" y="88.4">30</text>
<text x="334.1" y="86.3">28</text>
<text x="334.1" y="89.8">30</text>
<text x="342.7" y="86.3">27</text>
<text x="342.7" y="89.8">29</text>
<text x="349.2" y="84.8">27</text>
<text x="349.2" y="88.4">29</text>
<text x="31.2" y="91.9">32</text>
<text x="37.7" y="93.3">32</text>
<text x="46.4" y="93.3">31</text>
<text x="52.9" y="91.9">31</text>
<text x="105.3" y="91.9">32</text>
<text x="111.8" y="93.3">32</text>
<text x="120.5" y="93.3">31</text>
<text x="127" y="91.9">31</text>
<text x="181.2" y="91.9">32</text>
<text x="187.7" y="93.3">32</text>
<text x="196.3" y="93.3">31</text>
<text x="202.8" y="91.9">31</text>
<text x="255.3" y="91.9">32</text>
<text x="261.8" y="93.3">32</text>
<text x="270.4" y="93.3">31</text>
<text x="276.9" y="91.9">31</text>
<text x="327.6" y="91.9">32</text>
<text x="334.1" y="93.3">32</text>
<text x="342.7" y="93.3">31</text>
<text x="349.2" y="91.9">31</text>
</g>
<g font-size="3.2">
<text x="89.5" y="137.8">4</text>
<text x="89.5" y="134.2">5</text>
<text x="141.1" y="137.4">3</text>
<text x="206.4" y="137.4">3</text>
<text x="236.4" y="137.4">3</text>
<text x="89.5" y="141.3">3</text>
<text x="141.1" y="140.9">2</text>
<text x="206.4" y="140.9">2</text>
<text x="236.4" y="140.9">2</text>
<text x="89.5" y="148.3">1</text>
<text x="89.5" y="144.8">2</text>
<text x="141.1" y="144.5">1</text>
<text x="206.4" y="144.5">1</text>
<text x="236.4" y="144.5">1</text>
</g>
<g font-size="2.5" fill="#00f">
<text x="31.9" y="199.5">3</text>
<text x="36" y="201.3">VDD</text>
<text x="44.6" y="201.3">DIN</text>
<text x="51.2" y="199.5">2</text>
<text x="70.8" y="199.5">3</text>
<text x="74.8" y="201.3">VDD</text>
<text x="83.4" y="201.3">DIN</text>
<text x="90" y="199.5">2</text>
<text x="116.6" y="199.5">3</text>
<text x="120.6" y="201.3">VDD</text>
<text x="129.3" y="201.3">DIN</text>
<text x="135.8" y="199.5">2</text>
<text x="158.9" y="199.5">3</text>
<text x="163" y="201.3">VDD</text>
<text x="171.6" y="201.3">DIN</text>
<text x="178.2" y="199.5">2</text>
<text x="204.8" y="199.5">3</text>
<text x="208.8" y="201.3">VDD</text>
<text x="217.5" y="201.3">DIN</text>
<text x="224" y="199.5">2</text>
<text x="252.4" y="199.5">3</text>
<text x="256.5" y="201.3">VDD</text>
<text x="265.1" y="201.3">DIN</text>
<text x="271.6" y="199.5">2</text>
<text x="31.9" y="210.1">4</text>
<text x="35.3" y="211.5">DOUT GND</text>
<text x="51.2" y="210.1">1</text>
<text x="70.8" y="210.1">4</text>
<text x="74.1" y="211.5">DOUT GND</text>
<text x="90" y="210.1">1</text>
<text x="116.6" y="210.1">4</text>
<text x="119.9" y="211.5">DOUT GND</text>
<text x="135.8" y="210.1">1</text>
<text x="158.9" y="210.1">4</text>
<text x="162.3" y="211.5">DOUT GND</text>
<text x="178.2" y="210.1">1</text>
<text x="204.8" y="210.1">4</text>
<text x="208.1" y="211.5">DOUT GND</text>
<text x="224" y="210.1">1</text>
<text x="252.4" y="210.1">4</text>
<text x="255.8" y="211.5">DOUT GND</text>
<text x="271.6" y="210.1">1</text>
</g>
</svg>
